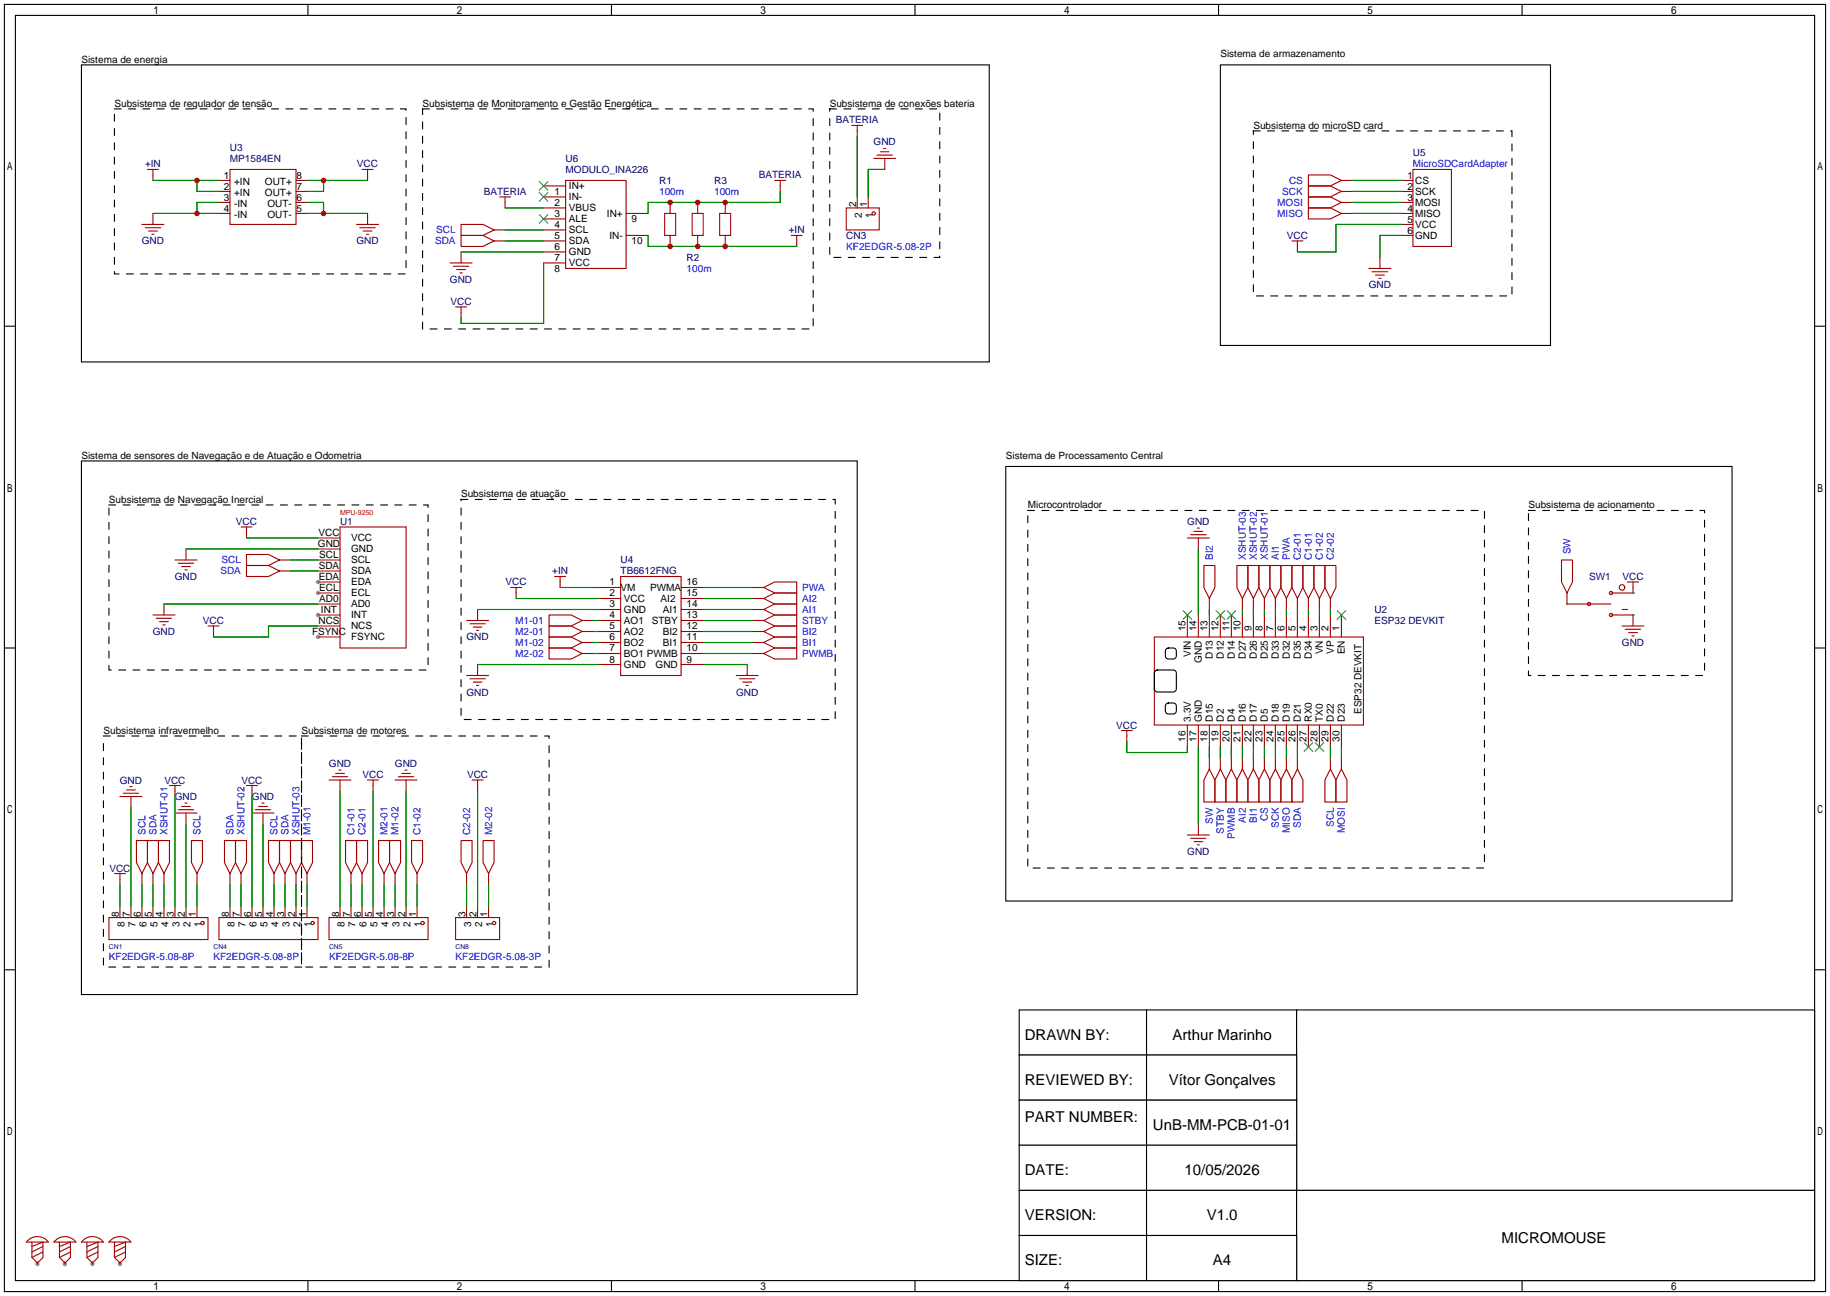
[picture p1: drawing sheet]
<svg xmlns="http://www.w3.org/2000/svg" width="422mm" height="299mm" viewBox="0 0 422 299" stroke-linecap="round" stroke-linejoin="round" font-family="sans-serif">
<g fill="#999">
<circle cx="8.6" cy="291.8" r=".51"/>
<circle cx="15" cy="291.8" r=".51"/>
<circle cx="21.3" cy="291.8" r=".51"/>
<circle cx="27.7" cy="291.8" r=".51"/>
<circle cx="73.4" cy="134.4" r=".51"/>
<circle cx="73.4" cy="136.9" r=".51"/>
<circle cx="73.4" cy="142" r=".51"/>
<circle cx="73.4" cy="147.1" r=".51"/>
</g>
<g fill="none" stroke="#000" stroke-width=".25">
<path d="M1 1h420.4v297.2h-420.4zM3.6 3.6h415.2v292.1h-415.2zM71.1 1v2.6M141.1 1v2.6M211.2 1v2.6M281.3 1v2.6M351.3 1v2.6M1 75.3h2.6M418.8 75.3h2.6M1 149.6h2.6M418.8 149.6h2.6M1 223.9h2.6"/>
<path d="M418.8 223.9h2.6M71.1 295.7v2.5M141.1 295.7v2.5M211.2 295.7v2.5M281.3 295.7v2.5M351.3 295.7v2.5"/>
</g>
<path d="M235.2 233.2h29.4v10.4h-29.4z" fill="#fff"/>
<path d="M235.2 233.2h29.4v10.4h-29.4z" fill="none" stroke="#000" stroke-width=".25"/>
<path d="M264.6 233.2h34.7v10.4h-34.7z" fill="#fff"/>
<path d="M264.6 233.2h34.7v10.4h-34.7z" fill="none" stroke="#000" stroke-width=".25"/>
<path d="M299.3 233.2h119.5v41.6h-119.5z" fill="#fff"/>
<path d="M299.3 233.2h119.5v41.6h-119.5z" fill="none" stroke="#000" stroke-width=".25"/>
<path d="M235.2 243.6h29.4v10.4h-29.4z" fill="#fff"/>
<path d="M235.2 243.6h29.4v10.4h-29.4z" fill="none" stroke="#000" stroke-width=".25"/>
<path d="M264.6 243.6h34.7v10.4h-34.7z" fill="#fff"/>
<path d="M264.6 243.6h34.7v10.4h-34.7z" fill="none" stroke="#000" stroke-width=".25"/>
<path d="M235.2 254h29.4v10.4h-29.4z" fill="#fff"/>
<path d="M235.2 254h29.4v10.4h-29.4z" fill="none" stroke="#000" stroke-width=".25"/>
<path d="M264.6 254h34.7v10.4h-34.7z" fill="#fff"/>
<path d="M264.6 254h34.7v10.4h-34.7z" fill="none" stroke="#000" stroke-width=".25"/>
<path d="M235.2 264.4h29.4v10.4h-29.4z" fill="#fff"/>
<path d="M235.2 264.4h29.4v10.4h-29.4z" fill="none" stroke="#000" stroke-width=".25"/>
<path d="M264.6 264.4h34.7v10.4h-34.7z" fill="#fff"/>
<path d="M264.6 264.4h34.7v10.4h-34.7z" fill="none" stroke="#000" stroke-width=".25"/>
<path d="M235.2 274.8h29.4v10.4h-29.4z" fill="#fff"/>
<path d="M235.2 274.8h29.4v10.4h-29.4z" fill="none" stroke="#000" stroke-width=".25"/>
<path d="M264.6 274.8h34.7v10.4h-34.7z" fill="#fff"/>
<path d="M264.6 274.8h34.7v10.4h-34.7z" fill="none" stroke="#000" stroke-width=".25"/>
<path d="M299.3 274.8h119.5v20.9h-119.5z" fill="#fff"/>
<path d="M299.3 274.8h119.5v20.9h-119.5z" fill="none" stroke="#000" stroke-width=".25"/>
<path d="M235.2 285.2h29.4v10.5h-29.4z" fill="#fff"/>
<path d="M235.2 285.2h29.4v10.5h-29.4z" fill="none" stroke="#000" stroke-width=".25"/>
<path d="M264.6 285.2h34.7v10.5h-34.7z" fill="#fff"/>
<path d="M18.8 15h209.5v68.6h-209.5zM281.7 15h76.2v64.8h-76.2zM18.8 106.4h179.1v123.2h-179.1zM232.2 107.7h167.6v100.3h-167.6zM266.7 154.9l.4-.2h3.7a.7 .7 0 0 1 .7 .7v3.7a.75 .75 0 0 1-.7 .7h-3.7a.75 .75 0 0 1-.7-.7v-3.7zM269.2 149.8a2.16 2.16 0 0 1 1.9-.1l.2 .1a2.25 2.25 0 0 1 .2 1.9l-.2 .2a2.13 2.13 0 0 1-1.9 .2l-.2-.2a2.13 2.13 0 0 1-.1-1.9zM269.2 162.5a2.16 2.16 0 0 1 1.9-.1l.2 .1a2.25 2.25 0 0 1 .2 1.9l-.2 .2a2.13 2.13 0 0 1-1.9 .2l-.2-.2a2.13 2.13 0 0 1-.1-1.9zM264.6 285.2h34.7v10.5h-34.7z" fill="none" stroke="#000" stroke-width=".25"/>
<g fill="none" stroke="#a10000" stroke-width=".25">
<path d="M34 39.1h2.6M35.3 39.1v2.6M53.1 39.1h15.2v12.7h-15.2zM83.6 39.1h2.5M84.8 39.1v2.6M196.6 29h2.5M197.9 29v2.5M201.7 36.6h5.1M202.4 35.8h3.6M203.2 35.1h2M204 34.3h.5M204.2 36.6v2.5"/>
<path d="M326.1 39.1h8.9v17.8h-8.9zM32.8 51.8h5M33.5 52.6h3.6M34.3 53.3h2M35.1 54.1h.5M35.3 49.3v2.5M50.5 41.7h2.6M50.5 44.2h2.6M50.5 46.7h2.6M50.5 49.3h2.6M68.3 41.7h2.6M68.3 44.2h2.6"/>
<path d="M68.3 46.7h2.6M68.3 49.3h2.6M82.3 51.8h5.1M83.1 52.6h3.5M83.8 53.3h2.1M84.6 54.1h.5M84.8 49.3v2.5M106.4 51.8h5.1l2.5 1.3-2.5 1.3h-5.1zM106.4 54.4h5.1l2.5 1.2-2.5 1.3h-5.1zM106.4 58.2v2.5M114 55.6h2.6M114 53.1h2.6"/>
<path d="M115.3 45.5h2.6M116.6 45.5v2.5M125.5 55.6h5.1M125.5 42.9h5.1M125.5 45.5h5.1M125.5 48h5.1M125.5 50.5h5.1M125.5 53.1h5.1M125.5 58.2h5.1M130.6 41.7h13.9v20.3h-13.9zM144.5 49.3h5.1M144.5 54.4h5.1"/>
<path d="M153.4 49.3h2.6v5.1h-2.6zM154.7 46.7v2.6M154.7 54.4v2.5M159.8 49.3h2.5v5.1h-2.5zM161 46.7v2.6M161 54.4v2.5M166.1 49.3h2.6v5.1h-2.6zM167.4 46.7v2.6M167.4 54.4v2.5M178.8 41.7h2.6M180.1 41.7v2.5M182.6 54.4h2.6"/>
<path d="M183.9 54.4v2.5M195.3 48h7.6v5.1h-7.6zM197.9 45.5v2.5M200.4 45.5v2.5M298.2 55.6h2.5M299.5 55.6v2.6M302 40.4h5.1l2.5 1.3-2.5 1.2h-5.1zM302 42.9h5.1l2.5 1.3-2.5 1.3h-5.1zM302 45.5h5.1l2.5 1.2-2.5 1.3h-5.1zM302 48h5.1l2.5 1.3-2.5 1.2h-5.1zM309.6 41.7h2.6M309.6 44.2h2.6"/>
<path d="M309.6 46.7h2.6M309.6 49.3h2.6M318.5 59.4v2.6M323.6 41.7h2.5M323.6 44.2h2.5M323.6 46.7h2.5M323.6 49.3h2.5M323.6 51.8h2.5M323.6 54.4h2.5M103.9 60.7h5.1M104.6 61.5h3.6M105.2 70.9h2.5"/>
<path d="M105.4 62.2h2M106.2 63h.5M106.4 70.9v2.5M125.5 60.7h5.1M316 62h5.1M316.7 62.7h3.6M317.5 63.5h2M318.3 64.3h.5M37.8 139.4v2.6M40.4 129.3h5.1M41.1 130h3.6M41.9 130.8h2"/>
<path d="M42.7 131.6h.5M42.9 126.7v2.6M55.6 121.7h2.6M56.9 128h5.1l2.5 1.3-2.5 1.3h-5.1zM56.9 130.6h5.1l2.5 1.2-2.5 1.3h-5.1zM56.9 121.7v2.5M64.5 129.3h2.6M64.5 131.8h2.6M78.5 121.7h15.2v27.9h-15.2zM117.9 135.6h2.5M119.1 135.6v2.6M128 133.1h2.6"/>
<path d="M129.3 133.1v2.5M138.2 138.2h5.1M138.2 135.6h5.1M143.3 133.1h13.9v22.9h-13.9zM157.2 138.2h5.1M157.2 135.6h5.1M173.7 138.2h2.6M173.7 135.6h2.6M176.3 135.6l2.5-1.2h5.1v2.5h-5.1zM176.3 138.2l2.5-1.3h5.1v2.5h-5.1zM274.1 124.2h5M274.8 123.4h3.6"/>
<path d="M275.6 122.7h2M276.4 121.9h.5M276.6 124.2v2.5M277.9 130.6h2.5v5l-1.3 2.6-1.2-2.6zM279.1 138.2v2.5M285.5 130.6h2.5v5l-1.2 2.6-1.3-2.6zM286.8 138.2v2.5M288 130.6h2.6v5l-1.3 2.6-1.3-2.6zM289.3 138.2v2.5M290.6 130.6h2.5v5l-1.3 2.6-1.2-2.6zM291.8 138.2v2.5M293.1 130.6h2.6v5l-1.3 2.6-1.3-2.6z"/>
<path d="M294.4 138.2v2.5M295.7 130.6h2.5v5l-1.3 2.6-1.2-2.6zM296.9 138.2v2.5M298.2 130.6h2.5v5l-1.2 2.6-1.3-2.6zM299.5 138.2v2.5M300.7 130.6h2.6v5l-1.3 2.6-1.3-2.6zM302 138.2v2.5M303.3 130.6h2.5v5l-1.3 2.6-1.2-2.6zM304.5 138.2v2.5M305.8 130.6h2.6v5l-1.3 2.6-1.3-2.6zM307.1 138.2v2.5M360.4 129.3h2.6v5.1l-1.3 2.5-1.3-2.5z"/>
<path d="M361.7 136.9v2.5h10.2M375.7 134.4h2.5M376.9 134.4v2.5h-5M35.3 142h5.1M36.1 142.7h3.5M36.8 143.5h2.1M37.6 144.3h.5M48 144.5h2.5M49.3 144.5v2.6M107.7 143.3h5.1M107.7 156h5.1M108.5 156.7h3.5"/>
<path d="M108.5 144h3.5M109.2 157.5h2.1M109.2 144.8h2.1M110 158.2h.5M110 145.5h.5M110.2 140.7v2.6M110.2 153.4v2.6M126.7 142h5.1l2.6 1.3-2.6 1.2h-5.1zM126.7 144.5h5.1l2.6 1.3-2.6 1.3h-5.1zM126.7 147.1h5.1l2.6 1.2-2.6 1.3h-5.1zM126.7 149.6h5.1l2.6 1.3-2.6 1.2h-5.1zM134.4 150.9h2.5"/>
<path d="M134.4 148.3h2.5M134.4 145.8h2.5M134.4 143.3h2.5M138.2 153.4h5.1M138.2 150.9h5.1M138.2 148.3h5.1M138.2 145.8h5.1M138.2 143.3h5.1M138.2 140.7h5.1M157.2 153.4h5.1M157.2 150.9h5.1M157.2 148.3h5.1"/>
<path d="M157.2 145.8h5.1M157.2 143.3h5.1M157.2 140.7h5.1M169.9 156h5.1M170.7 156.7h3.5M171.4 157.5h2.1M172.2 158.2h.5M172.5 153.4v2.6M173.7 150.9h2.6M173.7 148.3h2.6M173.7 145.8h2.6M173.7 143.3h2.6"/>
<path d="M173.7 140.7h2.6M176.3 140.7l2.5-1.3h5.1v2.6h-5.1zM176.3 150.9l2.5-1.3h5.1v2.5h-5.1zM176.3 145.8l2.5-1.3h5.1v2.6h-5.1zM176.3 148.3l2.5-1.2h5.1v2.5h-5.1zM176.3 143.3l2.5-1.3h5.1v2.5h-5.1zM266.4 147.1h48.3v20.3h-48.3zM274.1 142v5.1M276.6 142v5.1M279.1 142v5.1M281.7 142v5.1M284.2 142v5.1"/>
<path d="M286.8 142v5.1M289.3 142v5.1M291.8 142v5.1M294.4 142v5.1M296.9 142v5.1M299.5 142v5.1M302 142v5.1M304.5 142v5.1M307.1 142v5.1M309.6 142v5.1M371.9 142h5v2.5M374.4 140.7h1.3"/>
<path d="M374.4 144.5h5.1M375.2 145.3h3.5M375.9 146h2.1M376.7 146.8h.5M76.7 179.3h3.6M77.5 178.6h2M78.2 177.8h.5M91.9 179.3h3.6M92.7 178.6h2M93.5 177.8h.5M258.8 168.7h2.6M260.1 168.7v2.5"/>
<path d="M274.1 167.4v5.1M276.6 167.4v5.1M279.1 177.5l1.3 2.6v5.1h-2.5v-5.1zM279.1 167.4v5.1M279.1 175v2.5M281.7 177.5l1.3 2.6v5.1h-2.6v-5.1zM281.7 167.4v5.1M281.7 175v2.5M284.2 177.5l1.3 2.6v5.1h-2.5v-5.1zM284.2 167.4v5.1M284.2 175v2.5M286.8 177.5l1.2 2.6v5.1h-2.5v-5.1z"/>
<path d="M286.8 167.4v5.1M286.8 175v2.5M289.3 177.5l1.3 2.6v5.1h-2.6v-5.1zM289.3 167.4v5.1M289.3 175v2.5M291.8 177.5l1.3 2.6v5.1h-2.5v-5.1zM291.8 167.4v5.1M291.8 175v2.5M294.4 177.5l1.3 2.6v5.1h-2.6v-5.1zM294.4 167.4v5.1M294.4 175v2.5M296.9 177.5l1.3 2.6v5.1h-2.5v-5.1z"/>
<path d="M296.9 167.4v5.1M296.9 175v2.5M299.5 177.5l1.2 2.6v5.1h-2.5v-5.1zM299.5 167.4v5.1M299.5 175v2.5M302 167.4v5.1M304.5 167.4v5.1M307.1 177.5l1.3 2.6v5.1h-2.6v-5.1zM307.1 167.4v5.1M307.1 175v2.5M309.6 177.5l1.3 2.6v5.1h-2.5v-5.1zM309.6 167.4v5.1"/>
<path d="M309.6 175v2.5M27.7 183.9h5.1M28.4 183.1h3.6M29.2 182.4h2M30 181.6h.5M30.2 183.9v2.5M31.5 194.1h2.5v5l-1.2 2.6-1.3-2.6zM34 194.1h2.6v5l-1.3 2.6-1.3-2.6zM36.6 194.1h2.5v5l-1.3 2.6-1.2-2.6zM39.1 181.4h2.6M40.4 181.4v2.5M40.4 187.7h5.1"/>
<path d="M41.1 186.9h3.6M41.9 186.2h2M42.7 185.4h.5M42.9 187.7v2.5M44.2 194.1h2.5v5l-1.2 2.6-1.3-2.6zM51.8 194.1h2.6v5l-1.3 2.6-1.3-2.6zM54.4 194.1h2.5v5l-1.3 2.6-1.2-2.6zM56.9 181.4h2.5M58.2 181.4v2.5M58.2 187.7h5M58.9 186.9h3.6M59.7 186.2h2"/>
<path d="M60.5 185.4h.5M60.7 187.7v2.5M62 194.1h2.5v5l-1.3 2.6-1.2-2.6zM64.5 194.1h2.6v5l-1.3 2.6-1.3-2.6zM67.1 194.1h2.5v5l-1.3 2.6-1.2-2.6zM69.6 194.1h2.5v5l-1.2 2.6-1.3-2.6zM75.9 180.1h5.1M78.5 180.1v2.5M79.8 194.1h2.5v5l-1.3 2.6-1.2-2.6zM82.3 194.1h2.5v5l-1.2 2.6-1.3-2.6zM84.8 180.1h2.6M86.1 180.1v2.5"/>
<path d="M87.4 194.1h2.5v5l-1.3 2.6-1.2-2.6zM89.9 194.1h2.6v5l-1.3 2.6-1.3-2.6zM91.2 180.1h5.1M93.7 180.1v2.5M95 194.1h2.5v5l-1.2 2.6-1.3-2.6zM106.4 194.1h2.6v5l-1.3 2.6-1.3-2.6zM109 180.1h2.5M110.2 180.1v2.5M111.5 194.1h2.5v5l-1.2 2.6-1.3-2.6zM274.1 192.8h5M274.8 193.5h3.6M275.6 194.3h2"/>
<path d="M276.4 195.1h.5M276.6 190.2v2.6M25.1 211.8h22.9v5.1h-22.9zM26.4 201.7h2.6M27.7 201.7v2.5M27.7 209.3v2.5M30.2 209.3v2.5M32.8 201.7v2.5M32.8 209.3v2.5M35.3 201.7v2.5M35.3 209.3v2.5M37.8 201.7v2.5"/>
<path d="M37.8 209.3v2.5M40.4 209.3v2.5M42.9 209.3v2.5M45.5 201.7v2.5M45.5 209.3v2.5M50.5 211.8h22.9v5.1h-22.9zM53.1 201.7v2.5M53.1 209.3v2.5M55.6 201.7v2.5M55.6 209.3v2.5M58.2 209.3v2.5M60.7 209.3v2.5"/>
<path d="M63.2 201.7v2.5M63.2 209.3v2.5M65.8 201.7v2.5M65.8 209.3v2.5M68.3 201.7v2.5M68.3 209.3v2.5M70.9 201.7v2.5M70.9 209.3v2.5M75.9 211.8h22.9v5.1h-22.9zM78.5 209.3v2.5M81 201.7v2.5M81 209.3v2.5"/>
<path d="M83.6 201.7v2.5M83.6 209.3v2.5M86.1 209.3v2.5M88.6 201.7v2.5M88.6 209.3v2.5M91.2 201.7v2.5M91.2 209.3v2.5M93.7 209.3v2.5M96.3 201.7v2.5M96.3 209.3v2.5M105.2 211.8h10.1v5.1h-10.1zM107.7 201.7v2.5"/>
<path d="M107.7 209.3v2.5M110.2 209.3v2.5M112.8 201.7v2.5M112.8 209.3v2.5M6.5 286.3a3.2 3.2 0 0 1 4.7 .5h-5.1zM7.4 286.8v3.5l1.2 1.3 1.3-1.3v-3.5l-2.5 1M8.6 291.3v.5M9.9 287.8l-2.5 1.3M9.9 289.1l-2.5 1.2M12.9 286.3a3.2 3.2 0 0 1 4.6 .5h-5.1zM13.7 286.8v3.5l1.3 1.3 1.3-1.3v-3.5l-2.6 1M15 291.3v.5"/>
<path d="M16.3 287.8l-2.6 1.3M16.3 289.1l-2.6 1.2M19.2 286.3a3.2 3.2 0 0 1 4.7 .5h-5.1zM20.1 286.8v3.5l1.2 1.3 1.3-1.3v-3.5l-2.5 1M21.3 291.3v.5M22.6 287.8l-2.5 1.3M22.6 289.1l-2.5 1.2M25.6 286.3a3.2 3.2 0 0 1 4.6 .5h-5.1zM26.4 286.8v3.5l1.3 1.3 1.3-1.3v-3.5l-2.6 1M27.7 291.3v.5M29 287.8l-2.6 1.3M29 289.1l-2.6 1.2"/>
<circle cx="201.7" cy="49.3" r=".38"/>
<circle cx="366.8" cy="139.4" r=".38"/>
<circle cx="371.9" cy="136.9" r=".38"/>
<circle cx="374.4" cy="135.6" r=".63"/>
<circle cx="371.9" cy="142" r=".38"/>
<circle cx="46.7" cy="213.1" r=".38"/>
<circle cx="72.1" cy="213.1" r=".38"/>
<circle cx="97.5" cy="213.1" r=".38"/>
<circle cx="114" cy="213.1" r=".38"/>
</g>
<g fill="none" stroke="#3c3" stroke-width=".25">
<path d="M124.5 41.9l2 2M124.5 44.5l2 2M124.5 49.5l2 2.1M126.5 41.9l-2 2M126.5 44.5l-2 2M126.5 49.5l-2 2.1M273 141l2.1 2M275.1 141l-2.1 2M280.7 141l2 2M282.7 141l-2 2M283.2 141l2 2M285.2 141l-2 2"/>
<path d="M308.6 141l2 2M310.6 141l-2 2M301 171.4l2 2.1M303 171.4l-2 2.1M303.5 171.4l2.1 2.1M305.6 171.4l-2.1 2.1"/>
</g>
<path d="M26.4 25.1h67.3v38.1h-67.3zM97.5 25.1h90.2v50.8h-90.2zM191.5 25.1h25.4v34.3h-25.4zM289.3 30.2h59.7v38.1h-59.7zM25.1 116.6h73.7v38.1h-73.7zM106.4 115.3h86.4v50.8h-86.4zM237.2 117.9h105.4v82.5h-105.4zM352.8 117.9h40.6v38.1h-40.6zM23.9 169.9h45.7v53.4h-45.7zM69.6 169.9h57.1v53.4h-57.1z" fill="none" stroke="#000" stroke-width=".25" stroke-dasharray="1.5 1.8"/>
<g fill="none" stroke="#008700" stroke-width=".25">
<path d="M197.9 31.5v14M204.2 39.1h-3.8v6.4M35.3 41.7h15.2M35.3 49.3h15.2M45.5 41.7v2.5h5M50.5 46.7h-5v2.6M70.9 41.7h13.9M70.9 46.7h3.8v2.6M70.9 49.3h13.9M74.7 41.7v2.5h-3.8M106.4 58.2h19.1M116.6 53.1h8.9"/>
<path d="M116.6 48h8.9M116.6 55.6h8.9M149.6 54.4v2.5h34.3M180.1 44.2v2.5h-30.5v2.6M312.2 41.7h11.4M312.2 44.2h11.4M312.2 46.7h11.4M312.2 49.3h11.4M323.6 54.4h-5.1v5M323.6 51.8h-15.2v6.4h-8.9M125.5 60.7v14h-19.1v-1.3M37.8 139.4h35.6"/>
<path d="M42.9 126.7h30.5M56.9 124.2h16.5M67.1 129.3h6.3M67.1 131.8h6.3M119.1 138.2h19.1M129.3 135.6h8.9M162.3 138.2h11.4M162.3 135.6h11.4M276.6 126.7v15.3M361.7 139.4h.1M376.9 136.9h.1M73.4 144.5h-11.4v2.6h-12.7"/>
<path d="M110.2 140.7h28M110.2 153.4h28M136.9 145.8h1.3M136.9 148.3h1.3M136.9 150.9h1.3M136.9 143.3h1.3M162.3 140.7h11.4M162.3 153.4h10.2M162.3 145.8h11.4M162.3 148.3h11.4M162.3 150.9h11.4M162.3 143.3h11.4"/>
<path d="M279.1 140.7v1.3M286.8 140.7v1.3M289.3 140.7v1.3M291.8 140.7v1.3M294.4 140.7v1.3M296.9 140.7v1.3M299.5 140.7v1.3M302 140.7v1.3M304.5 140.7v1.3M307.1 140.7v1.3M376.9 142h.1M260.1 171.2v2.5h14v-1.2"/>
<path d="M276.6 172.5v17.7M279.1 172.5v2.5M281.7 172.5v2.5M284.2 172.5v2.5M286.8 172.5v2.5M289.3 172.5v2.5M291.8 172.5v2.5M294.4 172.5v2.5M296.9 172.5v2.5M299.5 172.5v2.5M307.1 172.5v2.5M309.6 172.5v2.5"/>
<path d="M30.2 186.4v22.9M40.4 183.9v25.4M42.9 190.2v19.1M58.2 183.9v25.4M60.7 190.2v19.1M78.5 182.6v26.7M86.1 182.6v26.7M93.7 182.6v26.7M110.2 182.6v26.7M27.7 204.2v5.1M32.8 204.2v5.1M35.3 204.2v5.1"/>
<path d="M37.8 204.2v5.1M45.5 204.2v5.1M53.1 204.2v5.1M55.6 204.2v5.1M63.2 204.2v5.1M65.8 204.2v5.1M68.3 204.2v5.1M70.9 204.2v5.1M81 204.2v5.1M83.6 204.2v5.1M88.6 204.2v5.1M91.2 204.2v5.1"/>
<path d="M96.3 204.2v5.1M107.7 204.2v5.1M112.8 204.2v5.1"/>
</g>
<path d="M73.4 124.2h5.1M73.4 126.7h5.1M73.4 129.3h5.1M73.4 131.8h5.1M73.4 134.4h5.1M73.4 136.9h5.1M73.4 139.4h5.1M73.4 142h5.1M73.4 144.5h5.1M73.4 147.1h5.1" fill="none" stroke="#f00" stroke-width=".25"/>
<g fill="#c00">
<circle cx="45.5" cy="41.7" r=".63"/>
<circle cx="45.5" cy="49.3" r=".63"/>
<circle cx="74.7" cy="49.3" r=".63"/>
<circle cx="74.7" cy="41.7" r=".63"/>
<circle cx="154.7" cy="56.9" r=".63"/>
<circle cx="161" cy="56.9" r=".63"/>
<circle cx="167.4" cy="56.9" r=".63"/>
<circle cx="167.4" cy="46.7" r=".63"/>
<circle cx="161" cy="46.7" r=".63"/>
<circle cx="154.7" cy="46.7" r=".63"/>
</g>
<g font-size="3.5">
<text x="236.5" y="240.1">DRAWN BY:</text>
<text x="270.6" y="240.1">Arthur Marinho</text>
<text x="236.5" y="250.5">REVIEWED BY:</text>
<text x="269.8" y="250.5">Vítor Gonçalves</text>
<text x="236.5" y="259.2">PART NUMBER:</text>
<text x="266.1" y="260.9">UnB-MM-PCB-01-01</text>
<text x="236.5" y="271.3">DATE:</text>
<text x="273.4" y="271.3">10/05/2026</text>
<text x="236.5" y="281.7">VERSION:</text>
<text x="278.5" y="281.7">V1.0</text>
<text x="346.6" y="286.9">MICROMOUSE</text>
<text x="236.5" y="292.1">SIZE:</text>
<text x="280" y="292.1">A4</text>
</g>
<g font-size="2.3">
<text x="18.8" y="14.5">Sistema de energia</text>
<text x="281.7" y="13.3">Sistema de armazenamento</text>
<text x="26.4" y="24.7">Subsistema de regulador de tensão</text>
<text x="97.5" y="24.7">Subsistema de Monitoramento e Gestão Energética</text>
<text x="191.5" y="24.7">Subsistema de conexões bateria</text>
<text x="289.3" y="29.8">Subsistema do microSD card</text>
<text x="51.7" y="41.4">1</text>
<text x="68.5" y="41.4">8</text>
<text x="324.9" y="41.4">1</text>
<text x="51.7" y="44">2</text>
<text x="51.7" y="46.5">3</text>
<text x="54" y="42.7">+IN</text>
<text x="54" y="45.2">+IN</text>
<text x="54" y="47.8">-IN</text>
<text x="61.2" y="45.2">OUT+</text>
<text x="61.2" y="42.7">OUT+</text>
<text x="61.7" y="47.8">OUT-</text>
<text x="68.5" y="46.5">6</text>
<text x="68.5" y="44">7</text>
<text x="128" y="45">1</text>
<text x="128" y="47.5">2</text>
<text x="131.3" y="43.7">IN+</text>
<text x="131.3" y="46.3">IN-</text>
<text x="197.6" y="47.9" transform="rotate(-90 197.6 47.9)">2</text>
<text x="200.2" y="47.9" transform="rotate(-90 200.2 47.9)">1</text>
<text x="324.9" y="44">2</text>
<text x="324.9" y="46.5">3</text>
<text x="326.6" y="42.4">CS</text>
<text x="326.6" y="45">SCK</text>
<text x="326.6" y="47.5">MOSI</text>
<text x="51.7" y="49">4</text>
<text x="54" y="50.3">-IN</text>
<text x="61.7" y="50.3">OUT-</text>
<text x="68.5" y="49">5</text>
<text x="128" y="50.1">3</text>
<text x="128" y="52.6">4</text>
<text x="131.3" y="48.8">VBUS</text>
<text x="131.3" y="51.4">ALE</text>
<text x="131.3" y="53.9">SCL</text>
<text x="140.1" y="50.1">IN+</text>
<text x="145.8" y="51.4">9</text>
<text x="198.9" y="50.2" transform="rotate(-90 198.9 50.2)">2</text>
<text x="201.4" y="50.2" transform="rotate(-90 201.4 50.2)">1</text>
<text x="324.9" y="49">4</text>
<text x="324.9" y="51.6">5</text>
<text x="326.6" y="50.1">MISO</text>
<text x="326.6" y="52.6">VCC</text>
<text x="128" y="55.2">5</text>
<text x="128" y="57.7">6</text>
<text x="131.3" y="56.4">SDA</text>
<text x="131.3" y="59">GND</text>
<text x="140.7" y="55.2">IN-</text>
<text x="145.8" y="56.4">10</text>
<text x="324.9" y="54.1">6</text>
<text x="326.6" y="55.1">GND</text>
<text x="128" y="60.2">7</text>
<text x="128" y="62.8">8</text>
<text x="131.3" y="61.5">VCC</text>
<text x="18.8" y="106">Sistema de sensores de Navegação e de Atuação e Odometria</text>
<text x="232.2" y="106">Sistema de Processamento Central</text>
<text x="25.1" y="116.1">Subsistema de Navegação Inercial</text>
<text x="106.4" y="114.9">Subsistema de atuação</text>
<text x="237.2" y="117.4">Microcontrolador</text>
<text x="352.8" y="117.4">Subsistema de acionamento</text>
<text x="73.5" y="123.7">VCC</text>
<text x="81" y="125">VCC</text>
<text x="73.4" y="126.3">GND</text>
<text x="73.6" y="131.4">SDA</text>
<text x="73.7" y="128.8">SCL</text>
<text x="81" y="127.6">GND</text>
<text x="81" y="130.1">SCL</text>
<text x="73.6" y="133.9">EDA</text>
<text x="73.7" y="136.4">ECL</text>
<text x="81" y="132.6">SDA</text>
<text x="81" y="135.2">EDA</text>
<text x="81" y="137.7">ECL</text>
<text x="140.7" y="137.7">2</text>
<text x="140.7" y="135.2">1</text>
<text x="143.3" y="136.4">VM</text>
<text x="150" y="136.4">PWMA</text>
<text x="158.5" y="137.7">15</text>
<text x="158.5" y="135.2">16</text>
<text x="73.7" y="139">AD0</text>
<text x="74.1" y="141.5">INT</text>
<text x="81" y="140.3">AD0</text>
<text x="81" y="142.8">INT</text>
<text x="140.7" y="142.8">4</text>
<text x="140.7" y="140.3">3</text>
<text x="144" y="141.5">GND</text>
<text x="144" y="139">VCC</text>
<text x="152.5" y="139">AI2</text>
<text x="153" y="141.5">AI1</text>
<text x="158.5" y="142.8">13</text>
<text x="158.5" y="140.3">14</text>
<text x="72" y="146.6">FSYNC</text>
<text x="73.5" y="144.1">NCS</text>
<text x="81" y="145.3">NCS</text>
<text x="81" y="147.9">FSYNC</text>
<text x="140.7" y="147.9">6</text>
<text x="140.7" y="145.3">5</text>
<text x="144" y="149.1">BO2</text>
<text x="144" y="146.6">AO2</text>
<text x="144" y="144.1">AO1</text>
<text x="150.4" y="144.1">STBY</text>
<text x="153" y="149.1">BI1</text>
<text x="153" y="146.6">BI2</text>
<text x="158.5" y="147.9">11</text>
<text x="158.5" y="145.3">12</text>
<text x="273.6" y="145.8" transform="rotate(-90 273.6 145.8)">15</text>
<text x="276.1" y="145.8" transform="rotate(-90 276.1 145.8)">14</text>
<text x="278.7" y="145.8" transform="rotate(-90 278.7 145.8)">13</text>
<text x="281.2" y="145.8" transform="rotate(-90 281.2 145.8)">12</text>
<text x="283.8" y="145.8" transform="rotate(-90 283.8 145.8)">11</text>
<text x="286.3" y="145.8" transform="rotate(-90 286.3 145.8)">10</text>
<text x="288.8" y="145.8" transform="rotate(-90 288.8 145.8)">9</text>
<text x="291.4" y="145.8" transform="rotate(-90 291.4 145.8)">8</text>
<text x="293.9" y="145.8" transform="rotate(-90 293.9 145.8)">7</text>
<text x="296.5" y="145.8" transform="rotate(-90 296.5 145.8)">6</text>
<text x="299" y="145.8" transform="rotate(-90 299 145.8)">5</text>
<text x="301.5" y="145.8" transform="rotate(-90 301.5 145.8)">4</text>
<text x="304.1" y="145.8" transform="rotate(-90 304.1 145.8)">3</text>
<text x="306.6" y="145.8" transform="rotate(-90 306.6 145.8)">2</text>
<text x="309.2" y="145.8" transform="rotate(-90 309.2 145.8)">1</text>
<text x="140.7" y="153">8</text>
<text x="140.7" y="150.4">7</text>
<text x="144" y="154.2">GND</text>
<text x="144" y="151.7">BO1 PWMB</text>
<text x="151.3" y="154.2">GND</text>
<text x="158.5" y="153">9</text>
<text x="158.5" y="150.4">10</text>
<text x="274.9" y="151.7" transform="rotate(-90 274.9 151.7)">VIN</text>
<text x="277.4" y="153" transform="rotate(-90 277.4 153)">GND</text>
<text x="280" y="152.1" transform="rotate(-90 280 152.1)">D13</text>
<text x="282.5" y="152.1" transform="rotate(-90 282.5 152.1)">D12</text>
<text x="285" y="152.1" transform="rotate(-90 285 152.1)">D14</text>
<text x="287.6" y="152.1" transform="rotate(-90 287.6 152.1)">D27</text>
<text x="290.1" y="152.1" transform="rotate(-90 290.1 152.1)">D26</text>
<text x="292.7" y="152.1" transform="rotate(-90 292.7 152.1)">D25</text>
<text x="295.2" y="152.1" transform="rotate(-90 295.2 152.1)">D33</text>
<text x="297.7" y="152.1" transform="rotate(-90 297.7 152.1)">D32</text>
<text x="300.3" y="152.1" transform="rotate(-90 300.3 152.1)">D35</text>
<text x="302.8" y="152.1" transform="rotate(-90 302.8 152.1)">D34</text>
<text x="305.4" y="151" transform="rotate(-90 305.4 151)">VN</text>
<text x="307.9" y="150.9" transform="rotate(-90 307.9 150.9)">VP</text>
<text x="310.4" y="151" transform="rotate(-90 310.4 151)">EN</text>
<text x="274.9" y="166.6" transform="rotate(-90 274.9 166.6)">3.3V</text>
<text x="277.4" y="166.6" transform="rotate(-90 277.4 166.6)">GND</text>
<text x="280" y="166.6" transform="rotate(-90 280 166.6)">D15</text>
<text x="282.5" y="166.6" transform="rotate(-90 282.5 166.6)">D2</text>
<text x="285" y="166.6" transform="rotate(-90 285 166.6)">D4</text>
<text x="287.6" y="166.6" transform="rotate(-90 287.6 166.6)">D16</text>
<text x="290.1" y="166.6" transform="rotate(-90 290.1 166.6)">D17</text>
<text x="292.7" y="166.6" transform="rotate(-90 292.7 166.6)">D5</text>
<text x="295.2" y="166.6" transform="rotate(-90 295.2 166.6)">D18</text>
<text x="297.7" y="166.6" transform="rotate(-90 297.7 166.6)">D19</text>
<text x="300.3" y="166.6" transform="rotate(-90 300.3 166.6)">D21</text>
<text x="302.8" y="166.6" transform="rotate(-90 302.8 166.6)">RX0</text>
<text x="305.4" y="166.6" transform="rotate(-90 305.4 166.6)">TX0</text>
<text x="307.9" y="166.6" transform="rotate(-90 307.9 166.6)">D22</text>
<text x="310.4" y="166.6" transform="rotate(-90 310.4 166.6)">D23</text>
<text x="314.2" y="164.8" transform="rotate(-90 314.2 164.8)">ESP32 DEVKIT</text>
<text x="23.9" y="169.5">Subsistema infravermelho</text>
<text x="69.6" y="169.5">Subsistema de motores</text>
<text x="273.6" y="171.2" transform="rotate(-90 273.6 171.2)">16</text>
<text x="276.1" y="171.2" transform="rotate(-90 276.1 171.2)">17</text>
<text x="278.7" y="171.2" transform="rotate(-90 278.7 171.2)">18</text>
<text x="281.2" y="171.2" transform="rotate(-90 281.2 171.2)">19</text>
<text x="283.8" y="171.2" transform="rotate(-90 283.8 171.2)">20</text>
<text x="286.3" y="171.2" transform="rotate(-90 286.3 171.2)">21</text>
<text x="288.8" y="171.2" transform="rotate(-90 288.8 171.2)">22</text>
<text x="291.4" y="171.2" transform="rotate(-90 291.4 171.2)">23</text>
<text x="293.9" y="171.2" transform="rotate(-90 293.9 171.2)">24</text>
<text x="296.5" y="171.2" transform="rotate(-90 296.5 171.2)">25</text>
<text x="299" y="171.2" transform="rotate(-90 299 171.2)">26</text>
<text x="301.5" y="171.2" transform="rotate(-90 301.5 171.2)">27</text>
<text x="304.1" y="171.2" transform="rotate(-90 304.1 171.2)">28</text>
<text x="306.6" y="171.2" transform="rotate(-90 306.6 171.2)">29</text>
<text x="309.2" y="171.2" transform="rotate(-90 309.2 171.2)">30</text>
<text x="27.5" y="211.7" transform="rotate(-90 27.5 211.7)">8</text>
<text x="28.7" y="214.1" transform="rotate(-90 28.7 214.1)">8</text>
<text x="30" y="211.7" transform="rotate(-90 30 211.7)">7</text>
<text x="31.3" y="214.1" transform="rotate(-90 31.3 214.1)">7</text>
<text x="32.5" y="211.7" transform="rotate(-90 32.5 211.7)">6</text>
<text x="33.8" y="214.1" transform="rotate(-90 33.8 214.1)">6</text>
<text x="35.1" y="211.7" transform="rotate(-90 35.1 211.7)">5</text>
<text x="36.3" y="214.1" transform="rotate(-90 36.3 214.1)">5</text>
<text x="37.6" y="211.7" transform="rotate(-90 37.6 211.7)">4</text>
<text x="38.9" y="214.1" transform="rotate(-90 38.9 214.1)">4</text>
<text x="40.2" y="211.7" transform="rotate(-90 40.2 211.7)">3</text>
<text x="41.4" y="214.1" transform="rotate(-90 41.4 214.1)">3</text>
<text x="42.7" y="211.7" transform="rotate(-90 42.7 211.7)">2</text>
<text x="44" y="214.1" transform="rotate(-90 44 214.1)">2</text>
<text x="45.2" y="211.7" transform="rotate(-90 45.2 211.7)">1</text>
<text x="46.5" y="214.1" transform="rotate(-90 46.5 214.1)">1</text>
<text x="52.9" y="211.7" transform="rotate(-90 52.9 211.7)">8</text>
<text x="54.1" y="214.1" transform="rotate(-90 54.1 214.1)">8</text>
<text x="55.4" y="211.7" transform="rotate(-90 55.4 211.7)">7</text>
<text x="56.7" y="214.1" transform="rotate(-90 56.7 214.1)">7</text>
<text x="57.9" y="211.7" transform="rotate(-90 57.9 211.7)">6</text>
<text x="59.2" y="214.1" transform="rotate(-90 59.2 214.1)">6</text>
<text x="60.5" y="211.7" transform="rotate(-90 60.5 211.7)">5</text>
<text x="61.7" y="214.1" transform="rotate(-90 61.7 214.1)">5</text>
<text x="63" y="211.7" transform="rotate(-90 63 211.7)">4</text>
<text x="64.3" y="214.1" transform="rotate(-90 64.3 214.1)">4</text>
<text x="65.6" y="211.7" transform="rotate(-90 65.6 211.7)">3</text>
<text x="66.8" y="214.1" transform="rotate(-90 66.8 214.1)">3</text>
<text x="68.1" y="211.7" transform="rotate(-90 68.1 211.7)">2</text>
<text x="69.4" y="214.1" transform="rotate(-90 69.4 214.1)">2</text>
<text x="70.6" y="211.7" transform="rotate(-90 70.6 211.7)">1</text>
<text x="71.9" y="214.1" transform="rotate(-90 71.9 214.1)">1</text>
<text x="78.3" y="211.7" transform="rotate(-90 78.3 211.7)">8</text>
<text x="79.5" y="214.1" transform="rotate(-90 79.5 214.1)">8</text>
<text x="80.8" y="211.7" transform="rotate(-90 80.8 211.7)">7</text>
<text x="82.1" y="214.1" transform="rotate(-90 82.1 214.1)">7</text>
<text x="83.3" y="211.7" transform="rotate(-90 83.3 211.7)">6</text>
<text x="84.6" y="214.1" transform="rotate(-90 84.6 214.1)">6</text>
<text x="85.9" y="211.7" transform="rotate(-90 85.9 211.7)">5</text>
<text x="87.1" y="214.1" transform="rotate(-90 87.1 214.1)">5</text>
<text x="88.4" y="211.7" transform="rotate(-90 88.4 211.7)">4</text>
<text x="89.7" y="214.1" transform="rotate(-90 89.7 214.1)">4</text>
<text x="91" y="211.7" transform="rotate(-90 91 211.7)">3</text>
<text x="92.2" y="214.1" transform="rotate(-90 92.2 214.1)">3</text>
<text x="93.5" y="211.7" transform="rotate(-90 93.5 211.7)">2</text>
<text x="94.8" y="214.1" transform="rotate(-90 94.8 214.1)">2</text>
<text x="96" y="211.7" transform="rotate(-90 96 211.7)">1</text>
<text x="97.3" y="214.1" transform="rotate(-90 97.3 214.1)">1</text>
<text x="107.5" y="211.7" transform="rotate(-90 107.5 211.7)">3</text>
<text x="108.7" y="214.1" transform="rotate(-90 108.7 214.1)">3</text>
<text x="110" y="211.7" transform="rotate(-90 110 211.7)">2</text>
<text x="111.3" y="214.1" transform="rotate(-90 111.3 214.1)">2</text>
<text x="112.5" y="211.7" transform="rotate(-90 112.5 211.7)">1</text>
<text x="113.8" y="214.1" transform="rotate(-90 113.8 214.1)">1</text>
</g>
<g font-size="2.3" fill="#000080">
<text x="192.9" y="28.5">BATERIA</text>
<text x="53.1" y="34.8">U3</text>
<text x="201.7" y="33.6">GND</text>
<text x="33.5" y="38.7">+IN</text>
<text x="53.1" y="37.4">MP1584EN</text>
<text x="82.4" y="38.7">VCC</text>
<text x="130.6" y="37.4">U6</text>
<text x="130.6" y="39.9">MODULO_INA226</text>
<text x="175.1" y="41.2">BATERIA</text>
<text x="326.1" y="36.1">U5</text>
<text x="111.6" y="45">BATERIA</text>
<text x="152.1" y="42.5">R1</text>
<text x="164.8" y="42.5">R3</text>
<text x="182.1" y="53.9">+IN</text>
<text x="32.7" y="56.4">GND</text>
<text x="82.3" y="56.4">GND</text>
<text x="195.3" y="55.2">CN3</text>
<text x="297" y="55.2">VCC</text>
<text x="103.9" y="65.3">GND</text>
<text x="158.5" y="60.2">R2</text>
<text x="104" y="70.4">VCC</text>
<text x="316" y="66.6">GND</text>
<text x="54.5" y="121.2">VCC</text>
<text x="78.5" y="121.2">U1</text>
<text x="274" y="121.2">GND</text>
<text x="143.3" y="130.1">U4</text>
<text x="40.4" y="133.9">GND</text>
<text x="116.7" y="135.2">VCC</text>
<text x="127.5" y="132.6">+IN</text>
<text x="143.3" y="132.6">TB6612FNG</text>
<text x="366.8" y="133.9">SW1</text>
<text x="374.5" y="133.9">VCC</text>
<text x="317.2" y="141.5">U2</text>
<text x="35.3" y="146.6">GND</text>
<text x="46.8" y="144.1">VCC</text>
<text x="107.7" y="147.9">GND</text>
<text x="317.2" y="144.1">ESP32 DEVKIT</text>
<text x="374.4" y="149.1">GND</text>
<text x="107.7" y="160.6">GND</text>
<text x="169.9" y="160.6">GND</text>
<text x="257.7" y="168.2">VCC</text>
<text x="75.9" y="177.1">GND</text>
<text x="83.7" y="179.6">VCC</text>
<text x="91.2" y="177.1">GND</text>
<text x="107.8" y="179.6">VCC</text>
<text x="27.7" y="180.9">GND</text>
<text x="37.9" y="180.9">VCC</text>
<text x="40.4" y="184.7">GND</text>
<text x="55.7" y="180.9">VCC</text>
<text x="58.1" y="184.7">GND</text>
<text x="274" y="197.4">GND</text>
<text x="25.2" y="201.2">VCC</text>
</g>
<g font-size="2.3" fill="#00f">
<text x="326.1" y="38.7">MicroSDCardAdapter</text>
<text x="152.1" y="45">100m</text>
<text x="164.8" y="45">100m</text>
<text x="294.8" y="47.5">MOSI</text>
<text x="296" y="45">SCK</text>
<text x="297.5" y="42.5">CS</text>
<text x="100.7" y="53.9">SCL</text>
<text x="294.8" y="50.1">MISO</text>
<text x="100.4" y="56.4">SDA</text>
<text x="195.3" y="57.7">KF2EDGR-5.08-2P</text>
<text x="158.5" y="62.8">100m</text>
<text x="51.1" y="130.1">SCL</text>
<text x="280" y="129.3" transform="rotate(-90 280 129.3)">BI2</text>
<text x="287.6" y="129.3" transform="rotate(-90 287.6 129.3)">XSHUT-03</text>
<text x="290.1" y="129.3" transform="rotate(-90 290.1 129.3)">XSHUT-02</text>
<text x="292.7" y="129.3" transform="rotate(-90 292.7 129.3)">XSHUT-01</text>
<text x="295.2" y="129.3" transform="rotate(-90 295.2 129.3)">AI1</text>
<text x="297.7" y="129.3" transform="rotate(-90 297.7 129.3)">PWA</text>
<text x="300.3" y="129.3" transform="rotate(-90 300.3 129.3)">C2-01</text>
<text x="302.8" y="129.3" transform="rotate(-90 302.8 129.3)">C1-01</text>
<text x="305.4" y="129.3" transform="rotate(-90 305.4 129.3)">C1-02</text>
<text x="307.9" y="129.3" transform="rotate(-90 307.9 129.3)">C2-02</text>
<text x="362.5" y="128" transform="rotate(-90 362.5 128)">SW</text>
<text x="50.9" y="132.6">SDA</text>
<text x="185.2" y="136.4">PWA</text>
<text x="185.2" y="139">AI2</text>
<text x="185.2" y="141.5">AI1</text>
<text x="118.9" y="144.1">M1-01</text>
<text x="118.9" y="146.6">M2-01</text>
<text x="118.9" y="149.1">M1-02</text>
<text x="185.2" y="146.6">BI2</text>
<text x="185.2" y="149.1">BI1</text>
<text x="185.2" y="144.1">STBY</text>
<text x="118.9" y="151.7">M2-02</text>
<text x="185.2" y="151.7">PWMB</text>
<text x="280" y="190.2" transform="rotate(-90 280 190.2)">SW</text>
<text x="287.6" y="189.9" transform="rotate(-90 287.6 189.9)">AI2</text>
<text x="290.1" y="189.9" transform="rotate(-90 290.1 189.9)">BI1</text>
<text x="292.7" y="189.6" transform="rotate(-90 292.7 189.6)">CS</text>
<text x="295.2" y="191.2" transform="rotate(-90 295.2 191.2)">SCK</text>
<text x="300.3" y="191.2" transform="rotate(-90 300.3 191.2)">SDA</text>
<text x="307.9" y="190.9" transform="rotate(-90 307.9 190.9)">SCL</text>
<text x="33.6" y="192.8" transform="rotate(-90 33.6 192.8)">SCL</text>
<text x="36.1" y="192.8" transform="rotate(-90 36.1 192.8)">SDA</text>
<text x="38.7" y="192.8" transform="rotate(-90 38.7 192.8)">XSHUT-01</text>
<text x="46.3" y="192.8" transform="rotate(-90 46.3 192.8)">SCL</text>
<text x="53.9" y="192.8" transform="rotate(-90 53.9 192.8)">SDA</text>
<text x="56.4" y="192.8" transform="rotate(-90 56.4 192.8)">XSHUT-02</text>
<text x="64.1" y="192.8" transform="rotate(-90 64.1 192.8)">SCL</text>
<text x="66.6" y="192.8" transform="rotate(-90 66.6 192.8)">SDA</text>
<text x="69.1" y="192.8" transform="rotate(-90 69.1 192.8)">XSHUT-03</text>
<text x="71.7" y="192.8" transform="rotate(-90 71.7 192.8)">M1-01</text>
<text x="81.8" y="192.8" transform="rotate(-90 81.8 192.8)">C1-01</text>
<text x="84.4" y="192.8" transform="rotate(-90 84.4 192.8)">C2-01</text>
<text x="89.5" y="192.8" transform="rotate(-90 89.5 192.8)">M2-01</text>
<text x="92" y="192.8" transform="rotate(-90 92 192.8)">M1-02</text>
<text x="97.1" y="192.8" transform="rotate(-90 97.1 192.8)">C1-02</text>
<text x="108.5" y="192.8" transform="rotate(-90 108.5 192.8)">C2-02</text>
<text x="113.6" y="192.8" transform="rotate(-90 113.6 192.8)">M2-02</text>
<text x="282.5" y="192.5" transform="rotate(-90 282.5 192.5)">STBY</text>
<text x="285" y="193.6" transform="rotate(-90 285 193.6)">PWMB</text>
<text x="297.7" y="192.3" transform="rotate(-90 297.7 192.3)">MISO</text>
<text x="310.4" y="192.3" transform="rotate(-90 310.4 192.3)">MOSI</text>
<text x="25.1" y="221.5">KF2EDGR-5.08-8P</text>
<text x="49.3" y="221.5">KF2EDGR-5.08-8P</text>
<text x="75.9" y="221.5">KF2EDGR-5.08-8P</text>
<text x="105.2" y="221.5">KF2EDGR-5.08-3P</text>
</g>
<text font-size="1.6" fill="#a00000" x="78.5" y="118.8">MPU-9250</text>
<g font-size="1.6" fill="#000080">
<text x="25.1" y="219.1">CN1</text>
<text x="49.3" y="219.1">CN4</text>
<text x="75.9" y="219.1">CN5</text>
<text x="105.2" y="219.1">CN8</text>
</g>
</svg>
